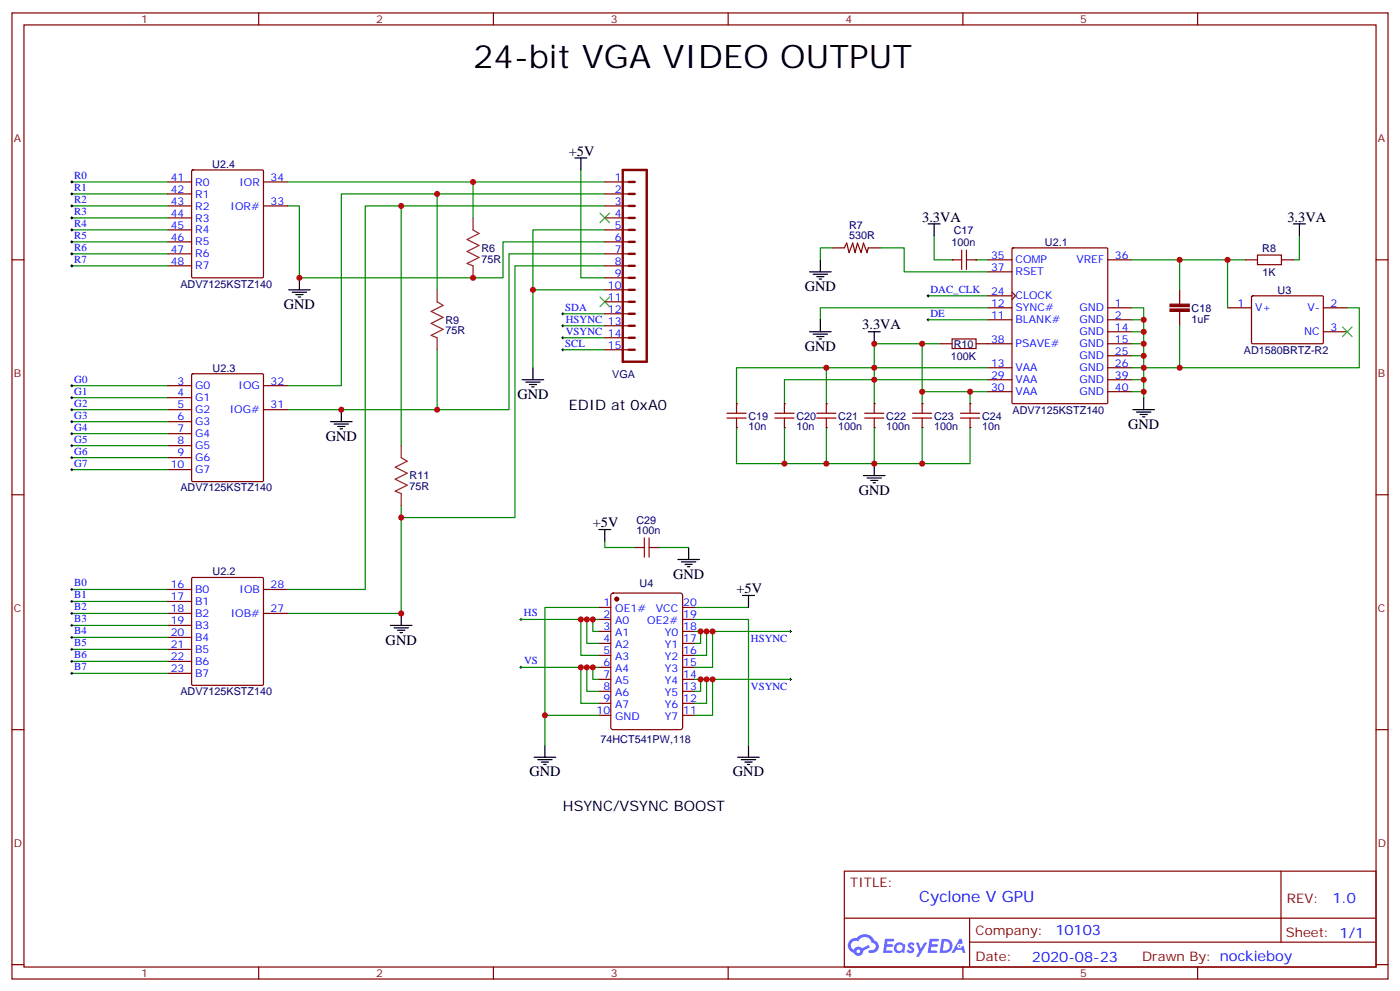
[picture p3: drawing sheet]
<svg xmlns="http://www.w3.org/2000/svg" width="412mm" height="292mm" viewBox="0 0 412 292" stroke-linecap="round" stroke-linejoin="round" font-family="sans-serif">
<g fill="none" stroke="#870000" stroke-width=".35">
<path d="M3.5 3.8h405.4v284.3h-405.4zM7.1 7.3h398.2v277.3h-398.2zM76.2 3.8v3.5M145.3 3.8v3.5M214.5 3.8v3.5M283.6 3.8v3.5M352.8 3.8v3.5M3.5 76.5h3.6M405.3 76.5h3.6M3.5 145.6h3.6M405.3 145.6h3.6M3.5 214.8h3.6"/>
<path d="M405.3 214.8h3.6M248.7 256.4h156.6v28.2h-156.6zM377.3 256.4v20.9M248.7 270.2h156.5M285.6 277.3h119.6M285.6 270.2v14.2M3.5 283.9h3.6M76.2 284.6v3.5M145.3 284.6v3.5M214.5 284.6v3.5M283.6 284.6v3.5M352.8 284.6v3.5"/>
<path d="M405.3 283.9h3.6"/>
</g>
<g fill="#5487ff">
<path d="M267.7 277.6a1.22 1.22 0 0 1 1.7 .2l-.4 .6a.47 .47 0 0 0-.3-.4 .47 .47 0 0 0-.5 .2l.1 .2a1.14 1.14 0 0 1 .8 1.8 1.14 1.14 0 0 1-1.9 0l-.2-.2 .5-.6 .7 .5a.29 .29 0 0 0 .3-.3 .29 .29 0 0 0-.2-.3 1.04 1.04 0 0 1-.6-1.7z"/>
<path d="M260.7 276.3h2.4l.3 .2-.2 .5-1.8 .1-.1 .8h1.5l.3 .4-.3 .4h-1.6l-.2 1.1h1.7l.2 .3-.2 .3-2.6 .1z"/>
<path d="M273.8 276.3h2.4l.3 .2-.1 .5-1.8 .1-.2 .8h1.6l.3 .4-.4 .4h-1.6l-.1 1.1h1.7l.2 .3-.2 .3-2.6 .1z"/>
<path d="M282.6 276.3h.7l.3 1.3-.6 .3a.69 .69 0 0 0-1 .3 .69 .69 0 0 0 .4 .9 .69 .69 0 0 0 .9-.6l.5-.2 .6 2.2h-.8l-.2-.9h-1.8l-.5 .9h-.8z"/>
<path d="M269.8 277.4h.8l.6 1.8 1.1-1.8h.9l-2.6 4.2h-.8l.9-1.5z"/>
<path d="M277.4 276.3l-.6 4.2h1.3a2.11 2.11 0 0 0 2.5-2.1 2.11 2.11 0 0 0-2.5-2.1zM278.1 277.1a1.39 1.39 0 0 1 1.7 1.4 1.39 1.39 0 0 1-1.8 1.3h-.3z"/>
<path d="M263.7 277.9a1.54 1.54 0 0 0-.1 2.2 1.54 1.54 0 0 0 2.2 .1l.6 .3 .3-2.3-.2-.3h-.4a1.49 1.49 0 0 0-2.4 0zM264 278.9a.94 .94 0 0 1 1.8 0 .94 .94 0 0 1-1.8 0z"/>
<path d="M250.4 276.7a2.18 2.18 0 0 0 1.1 3.7 1.44 1.44 0 0 0 1.6 .9 1.44 1.44 0 0 0 1.2-1.4l2-1.1-.5-.7-1.9 1a1.47 1.47 0 0 0-2.4 .4 1.39 1.39 0 0 1-.7-1.9 1.39 1.39 0 0 1 2-.5 2.12 2.12 0 0 1 2.2-1.3 2.12 2.12 0 0 1 1.9 1.7 1.14 1.14 0 0 1 1.1 1.4 1.14 1.14 0 0 1-1.7 .7 .43 .43 0 0 0-.5 .4 .43 .43 0 0 0 .4 .5 1.98 1.98 0 0 0 2.5-1.2 1.98 1.98 0 0 0-1.2-2.6 3.1 3.1 0 0 0-5.3-.6l-.9 .1zM252.3 280a.55 .55 0 0 1 1.1 0 .55 .55 0 0 1-1.1 0z"/>
<circle cx="282.6" cy="278.4" r=".26"/>
</g>
<g fill="none" stroke="#000" stroke-width=".29">
<path d="M20.8 53.6h.7M20.8 57.1h.7M21.2 53.2v.7M21.2 56.7v.7M20.8 60.6h.7M20.8 64.1h.7M20.8 67.7h.7M20.8 71.2h.7M20.8 74.7h.7M20.8 78.2h.7M21.2 60.3v.7M21.2 63.8v.7"/>
<path d="M21.2 67.3v.7M21.2 70.8v.7M21.2 74.4v.7M21.2 77.9v.7M165.5 92.4h.7M165.5 99.4h.7M165.5 95.9h.7M165.8 92v.7M165.8 95.5v.7M165.8 99.1v.7M273 94.1h.8M273 87.1h.8"/>
<path d="M273.4 86.7v.7M273.4 93.8v.7M20.8 113.5h.7M20.8 117.1h.7M21.2 113.2v.7M21.2 116.7v.7M165.5 102.9h.7M165.8 102.6v.7M20.8 120.6h.7M20.8 124.1h.7M20.8 127.6h.7M20.8 131.2h.7"/>
<path d="M20.8 134.7h.7M20.8 138.2h.7M21.2 120.2v.7M21.2 123.8v.7M21.2 127.3v.7M21.2 130.8v.7M21.2 134.3v.7M21.2 137.9v.7M20.8 173.5h.7M20.8 177h.7M21.2 173.1v.7M21.2 176.7v.7"/>
<path d="M20.8 180.6h.7M20.8 184.1h.7M20.8 187.6h.7M20.8 191.1h.7M20.8 194.7h.7M20.8 198.2h.7M21.2 180.2v.7M21.2 183.7v.7M21.2 187.3v.7M21.2 190.8v.7M21.2 194.3v.7M21.2 197.8v.7"/>
<path d="M153.1 196.4h.7M153.1 182.3h.7M153.5 182v.7M153.5 196.1v.7M232.5 200h.7M232.5 185.8h.7M232.8 185.5v.7M232.8 199.6v.7"/>
</g>
<g fill="none" stroke="#008700" stroke-width=".35">
<path d="M21.2 57.1h28.2M21.2 53.6h28.2M84.7 53.6h93.5M128.8 57.1v28.2M139.3 53.6v10.5M171.1 50v31.8h7.1M178.2 57.1h-77.7v56.4h-15.8M21.2 60.6h28.2M21.2 64.1h28.2M21.2 67.7h28.2M21.2 71.2h28.2M21.2 74.7h28.2"/>
<path d="M21.2 78.2h28.2M84.7 60.6h3.5v21.2h60v-10.6h30M118.2 60.6v70.6M178.2 78.2h-26.5v74.1h-33.5M178.2 74.7h-28.3v45.9h-21.1M178.2 60.6h-70.6v112.9h-22.9M178.2 67.7h-21.2v40.5M245.2 73h-3.5v3.5M259.3 73h7v7h24.7M275.2 69.4v7.1h5.3M287.5 76.5h3.5M333.4 76.5h33.5"/>
<path d="M347.5 76.5v8.8M361.6 76.5v14.1M382.8 69.4v7.1h-1.8M157 85.3h21.2M165.8 92.4h12.4M165.8 99.4h12.4M165.8 95.9h12.4M273.4 87.1h17.6M273.4 94.1h17.6M291 90.6h-49.3v3.5M333.4 90.6h3.5v26.5M333.4 94.1h3.5"/>
<path d="M333.4 97.6h3.5M347.5 95.9v12.3M396.9 90.6h3.5v17.6h-67M21.2 117.1h28.2M21.2 113.5h28.2M128.8 102.9v17.7h-44.1M165.8 102.9h12.4M243.4 108.2h-26.4v10.6M271.6 118.8v-3.5h14.2v3.5M271.6 101.2v14.1M276.9 101.2h-19.4v10.6h-26.4v7M285.8 115.3h5.2"/>
<path d="M291 111.8h-33.5v7M291 108.2h-47.6v10.6M333.4 115.3h3.5M333.4 111.8h3.5M333.4 104.7h3.5M333.4 101.2h3.5M21.2 138.2h28.2M21.2 134.7h28.2M21.2 120.6h28.2M21.2 131.2h28.2M21.2 127.6h28.2M21.2 124.1h28.2"/>
<path d="M217 125.9v10.6h26.4M231.1 125.9v10.6M243.4 125.9v10.6h28.2v-10.6M257.5 125.9v10.6M285.8 125.9v10.6h-14.2M118.2 148.8v31.8h-33.5M21.2 177h28.2M21.2 173.5h28.2M176.4 178.8h-15.9v31.7M204.6 178.8h15.9M21.2 184.1h28.2M21.2 198.2h28.2"/>
<path d="M21.2 194.7h28.2M21.2 180.6h28.2M21.2 191.1h28.2M21.2 187.6h28.2M153.5 196.4h22.9M153.5 182.3h22.9M171.1 196.4v10.6h5.3M171.1 182.3v10.6h5.3M172.9 196.4v7.1h3.5M172.9 182.3v7.1h3.5M174.6 196.4v3.6h1.8M174.6 182.3v3.5h1.8"/>
<path d="M204.6 182.3h15.9v37.1M204.6 200h28.2M204.6 185.8h28.2M206.4 185.8v3.6h-1.8M206.4 200v3.5h-1.8M208.1 185.8v7.1h-3.5M208.1 200v7h-3.5M209.9 185.8v10.6h-5.3M209.9 200v10.5h-5.3M176.4 210.5h-15.9v8.9"/>
</g>
<g fill="none" stroke="#000" stroke-width=".35">
<path d="M169.3 46.5h3.6M171.1 46.5v3.5M241.7 76.5v3.5M273.4 65.9h3.5M275.2 65.9v3.5M381 65.9h3.5M382.8 65.9v3.5M85 85.3h6.4M86.1 86h4.2M87.1 86.7h2.2M87.8 87.4h.7M88.2 81.8v3.5"/>
<path d="M238.5 97.6h6.3M238.5 80h6.3M239.5 98.4h4.3M239.5 80.7h4.3M240.6 99.1h2.1M240.6 81.4h2.1M241.3 99.8h.7M241.3 82.1h.7M241.7 94.1v3.5M255.8 97.6h3.5M257.5 97.6v3.6M153.8 111.8h6.4"/>
<path d="M154.9 112.5h4.2M155.9 113.2h2.1M156.6 113.9h.7M157 108.2v3.6M336.9 117.1v3.5M97.4 124.1h6.3M98.4 124.8h4.3M99.5 125.5h2.1M100.2 126.2h.7M100.5 120.6v3.5M254.4 140h6.3M257.5 136.5v3.5"/>
<path d="M333.7 120.6h6.4M334.8 121.3h4.2M335.8 122h2.2M336.5 122.7h.8M255.4 140.7h4.2M256.5 141.4h2.1M257.2 142.1h.7M218.7 175.3h3.5M220.5 175.3v3.5M115 184.1h6.4M116.1 184.8h4.2M117.1 185.5h2.1"/>
<path d="M117.8 186.2h.7M118.2 180.6v3.5M160.5 219.4v3.5M220.5 219.4v3.5M157.3 222.9h6.4M158.4 223.6h4.2M159.5 224.3h2.1M160.2 225h.7M217.3 222.9h6.4M218.4 223.6h4.2M219.4 224.3h2.1M220.1 225h.7"/>
</g>
<path d="M139.3 64.1v3.6l1.8 1-3.5 1.8 3.5 1.7-3.5 1.8 3.5 1.8-3.5 1.7 1.7 .7v3.6M128.8 85.3v3.5l1.7 1.1-3.5 1.8 3.5 1.7-3.5 1.8 3.5 1.7-3.5 1.8 1.8 .7v3.5M118.2 131.2v3.5l1.7 1-3.5 1.8 3.5 1.8-3.5 1.7 3.5 1.8-3.5 1.8 1.8 .7v3.5" fill="none" stroke="#8c2424" stroke-width=".35"/>
<g fill="none" stroke="#870000" stroke-width=".35">
<path d="M49.4 53.6h7M49.4 57.1h7M56.5 50.2l.3-.2h20.5l.3 .2v31.2l-.2 .3-20.6 .1-.3-.2zM77.6 53.6h7.1M178.2 53.6h7M178.2 57.1h7M49.4 60.6h7M49.4 64.1h7M49.4 67.7h7M49.4 71.2h7M49.4 74.7h7M49.4 78.2h7"/>
<path d="M77.6 60.6h7.1M178.2 60.6h7M178.2 64.1h7M178.2 67.7h7M178.2 71.2h7M178.2 74.7h7M178.2 78.2h7M245.2 73h3.5l.7-1.5 .7 2.9 1.1-2.9 .7 2.9 .7-2.9 1 2.9 .8-2.9 1 2.9 .4-1.4h3.5M291 76.5h7.1M298.2 73.1l.2-.1h27.6l.3 .1v45.4l-.2 .3h-27.7l-.3-.2zM326.3 76.5h7.1M178.2 81.8h7"/>
<path d="M178.2 85.3h7M178.2 88.8h7M178.2 92.4h7M178.2 95.9h7M178.2 99.4h7M291 94.1h7.1M291 90.6h7.1M291 87.1h7.1M291 80h7.1M298.1 86l1.1 1.1-1.1 1M326.3 94.1h7.1M326.3 90.6h7.1"/>
<path d="M326.3 97.6h7.1M347.5 85.3v4.2M347.5 91.7v4.2M361.6 90.6h7.1M368.7 87.2l.3-.1h20.6l.2 .3v13.6l-.3 .2-20.7-.1-.1-.3zM389.8 90.6h7.1M389.8 97.6h7.1M49.4 113.5h7M49.4 117.1h7M56.5 110.2l.3-.2h20.5l.3 .2v31.2l-.2 .3h-20.6l-.3-.1zM77.6 113.5h7.1M178.2 102.9h7"/>
<path d="M291 101.2h7.1M291 108.2h7.1M291 111.8h7.1M291 115.3h7.1M326.3 101.2h7.1M326.3 108.2h7.1M326.3 104.7h7.1M326.3 111.8h7.1M326.3 115.3h7.1M49.4 120.6h7M49.4 124.1h7M49.4 127.6h7"/>
<path d="M49.4 131.2h7M49.4 134.7h7M49.4 138.2h7M77.6 120.6h7.1M49.4 173.5h7M49.4 177h7M56.5 170.1l.3-.1h20.5l.3 .1v31.3l-.2 .3h-20.6l-.3-.2zM77.6 173.5h7.1M176.4 178.8h3.5M180.2 174.8l.4-.2h19.8l.6 .4 .1 39.1-.5 .6-20 .1-.6-.5-.1-39zM201.1 178.8h3.5M49.4 180.6h7"/>
<path d="M49.4 184.1h7M49.4 187.6h7M49.4 191.1h7M49.4 194.7h7M49.4 198.2h7M77.6 180.6h7.1M176.4 182.3h3.5M176.4 185.8h3.5M176.4 189.4h3.5M176.4 192.9h3.5M176.4 196.4h3.5M176.4 200h3.5"/>
<path d="M201.1 182.3h3.5M201.1 185.8h3.5M201.1 189.4h3.5M201.1 192.9h3.5M201.1 196.4h3.5M201.1 200h3.5M176.4 203.5h3.5M176.4 207h3.5M176.4 210.5h3.5M201.1 203.5h3.5M201.1 207h3.5M201.1 210.5h3.5"/>
</g>
<path d="M176.7 62.7l2.9 2.8M179.6 62.7l-2.9 2.8M176.7 87.4l2.9 2.8M179.6 87.4l-2.9 2.8M395.5 96.2l2.8 2.9M398.3 96.2l-2.8 2.9" fill="none" stroke="#3c3" stroke-width=".35"/>
<g fill="none" stroke="#870000" stroke-width=".71">
<path d="M183.4 50h7.1v56.5h-7.1zM185.2 57.1h1.8M185.2 53.6h1.8M185.2 60.6h1.8M185.2 67.7h1.8M185.2 64.1h1.8M185.2 78.2h1.8M185.2 74.7h1.8M185.2 71.2h1.8M185.2 85.3h1.8M185.2 81.8h1.8M185.2 95.9h1.8"/>
<path d="M185.2 92.4h1.8M185.2 88.8h1.8M185.2 99.4h1.8M185.2 102.9h1.8"/>
</g>
<g fill="#870000" stroke="#870000" stroke-width=".35">
<path d="M344.7 90.9h5.6v.8h-5.6z"/>
<path d="M344.7 89.5h5.6v.7h-5.6z"/>
<circle cx="181.7" cy="176.3" r=".53"/>
</g>
<path d="M191.2 161.1h2.8" fill="none" stroke="#a10000" stroke-width=".35"/>
<circle cx="187" cy="161.1" r=".18" fill="#870000"/>
<path d="M189.8 158.3v5.7M187 161.1h2.8" fill="none" stroke="#a10000" stroke-width=".35"/>
<circle cx="194" cy="161.1" r=".18" fill="#870000"/>
<path d="M217 123v2.9M191.2 158.3v5.7" fill="none" stroke="#a10000" stroke-width=".35"/>
<path d="M176.4 155.9h3.5M178.2 155.9v3.5M199.7 164.7h6.3M200.7 165.4h4.3M201.8 166.1h2.1M202.5 166.8h.7M202.8 161.1v3.6" fill="none" stroke="#000" stroke-width=".35"/>
<path d="M178.2 159.4v1.7h8.8M194 161.1h8.8" fill="none" stroke="#008700" stroke-width=".35"/>
<circle cx="217" cy="118.8" r=".18" fill="#870000"/>
<path d="M217 118.8v2.8M214.1 121.6h5.7" fill="none" stroke="#a10000" stroke-width=".35"/>
<circle cx="217" cy="125.9" r=".18" fill="#870000"/>
<path d="M214.1 123h5.7M231.1 123v2.9" fill="none" stroke="#a10000" stroke-width=".35"/>
<circle cx="231.1" cy="118.8" r=".18" fill="#870000"/>
<path d="M231.1 118.8v2.8M228.2 121.6h5.7" fill="none" stroke="#a10000" stroke-width=".35"/>
<circle cx="231.1" cy="125.9" r=".18" fill="#870000"/>
<path d="M228.2 123h5.7M285.8 123v2.9" fill="none" stroke="#a10000" stroke-width=".35"/>
<circle cx="285.8" cy="118.8" r=".18" fill="#870000"/>
<path d="M285.8 118.8v2.8M282.9 121.6h5.7" fill="none" stroke="#a10000" stroke-width=".35"/>
<circle cx="285.8" cy="125.9" r=".18" fill="#870000"/>
<path d="M243.4 123v2.9M282.9 123h5.7" fill="none" stroke="#a10000" stroke-width=".35"/>
<circle cx="243.4" cy="118.8" r=".18" fill="#870000"/>
<path d="M243.4 118.8v2.8M240.6 121.6h5.6" fill="none" stroke="#a10000" stroke-width=".35"/>
<circle cx="243.4" cy="125.9" r=".18" fill="#870000"/>
<path d="M240.6 123h5.6M257.5 123v2.9" fill="none" stroke="#a10000" stroke-width=".35"/>
<circle cx="257.5" cy="118.8" r=".18" fill="#870000"/>
<path d="M257.5 118.8v2.8M254.7 121.6h5.6" fill="none" stroke="#a10000" stroke-width=".35"/>
<circle cx="257.5" cy="125.9" r=".18" fill="#870000"/>
<path d="M254.7 123h5.6M271.6 123v2.9" fill="none" stroke="#a10000" stroke-width=".35"/>
<circle cx="271.6" cy="118.8" r=".18" fill="#870000"/>
<path d="M271.6 118.8v2.8M268.8 121.6h5.7" fill="none" stroke="#a10000" stroke-width=".35"/>
<circle cx="271.6" cy="125.9" r=".18" fill="#870000"/>
<path d="M284.7 76.5h2.8M268.8 123h5.7" fill="none" stroke="#a10000" stroke-width=".35"/>
<circle cx="280.5" cy="76.5" r=".18" fill="#870000"/>
<path d="M280.5 76.5h2.8M283.3 73.7v5.6" fill="none" stroke="#a10000" stroke-width=".35"/>
<circle cx="287.5" cy="76.5" r=".18" fill="#870000"/>
<path d="M284.7 73.7v5.6" fill="none" stroke="#a10000" stroke-width=".35"/>
<path d="M366.9 76.5h3.5M370.4 75.1h7.1v2.8h-7.1zM377.5 76.5h3.5M280.5 99.8h7v2.8h-7zM276.9 101.2h3.6M287.5 101.2h3.5" fill="none" stroke="#870000" stroke-width=".35"/>
<g fill="#c00">
<circle cx="88.2" cy="81.8" r=".88"/>
<circle cx="118.2" cy="180.6" r=".88"/>
<circle cx="118.2" cy="152.3" r=".88"/>
<circle cx="118.2" cy="60.6" r=".88"/>
<circle cx="128.8" cy="120.6" r=".88"/>
<circle cx="271.6" cy="115.3" r=".88"/>
<circle cx="271.6" cy="101.2" r=".88"/>
<circle cx="257.5" cy="101.2" r=".88"/>
<circle cx="257.5" cy="108.2" r=".88"/>
<circle cx="271.6" cy="136.5" r=".88"/>
<circle cx="361.6" cy="76.5" r=".88"/>
<circle cx="171.1" cy="196.4" r=".88"/>
<circle cx="174.6" cy="196.4" r=".88"/>
<circle cx="171.1" cy="182.3" r=".88"/>
<circle cx="174.6" cy="182.3" r=".88"/>
<circle cx="208.1" cy="185.8" r=".88"/>
<circle cx="209.9" cy="200" r=".88"/>
<circle cx="206.4" cy="200" r=".88"/>
<circle cx="160.5" cy="210.5" r=".88"/>
<circle cx="208.1" cy="200" r=".88"/>
<circle cx="206.4" cy="185.8" r=".88"/>
<circle cx="209.9" cy="185.8" r=".88"/>
<circle cx="172.9" cy="182.3" r=".88"/>
<circle cx="172.9" cy="196.4" r=".88"/>
<circle cx="157" cy="85.3" r=".88"/>
<circle cx="128.8" cy="57.1" r=".88"/>
<circle cx="243.4" cy="108.2" r=".88"/>
<circle cx="336.9" cy="94.1" r=".88"/>
<circle cx="336.9" cy="101.2" r=".88"/>
<circle cx="336.9" cy="108.2" r=".88"/>
<circle cx="336.9" cy="115.3" r=".88"/>
<circle cx="336.9" cy="111.8" r=".88"/>
<circle cx="336.9" cy="104.7" r=".88"/>
<circle cx="336.9" cy="97.6" r=".88"/>
<circle cx="257.5" cy="111.8" r=".88"/>
<circle cx="139.3" cy="53.6" r=".88"/>
<circle cx="257.5" cy="136.5" r=".88"/>
<circle cx="347.5" cy="76.5" r=".88"/>
<circle cx="347.5" cy="108.2" r=".88"/>
<circle cx="231.1" cy="136.5" r=".88"/>
<circle cx="285.8" cy="115.3" r=".88"/>
<circle cx="243.4" cy="136.5" r=".88"/>
<circle cx="139.3" cy="81.8" r=".88"/>
<circle cx="100.5" cy="120.6" r=".88"/>
</g>
<text font-size="9.5" x="139.3" y="20">24-bit VGA VIDEO OUTPUT</text>
<text font-size="4.6" fill="#00f" x="270.8" y="265.4">Cyclone V GPU</text>
<g font-size="4.2">
<text x="167.6" y="45.8">+5V</text>
<text x="271.6" y="65.2">3.3VA</text>
<text x="379.2" y="65.2">3.3VA</text>
<text x="237.1" y="85.7">GND</text>
<text x="83.6" y="90.9">GND</text>
<text x="254" y="96.9">3.3VA</text>
<text x="237.1" y="103.3">GND</text>
<text x="152.4" y="117.4">GND</text>
<text x="167.6" y="120.6">EDID at 0xA0</text>
<text x="96" y="129.8">GND</text>
<text x="332.3" y="126.2">GND</text>
<text x="252.9" y="145.6">GND</text>
<text x="174.6" y="155.2">+5V</text>
<text x="198.3" y="170.3">GND</text>
<text x="217" y="174.6">+5V</text>
<text x="113.6" y="189.7">GND</text>
<text x="155.9" y="228.5">GND</text>
<text x="215.9" y="228.5">GND</text>
<text x="165.8" y="238.8">HSYNC/VSYNC BOOST</text>
</g>
<g font-size="4.2" fill="#00f">
<text x="392.5" y="265.7">1.0</text>
<text x="310.9" y="275.2">10103</text>
<text x="304" y="283">2020-08-23</text>
</g>
<g font-size="3.9" fill="#800">
<text x="250.5" y="261">TITLE:</text>
<text x="379.1" y="265.7">REV:</text>
<text x="287.4" y="275.2">Company:</text>
<text x="378.7" y="275.8">Sheet: 1/1</text>
<text x="287.4" y="282.9">Date:</text>
<text x="336.4" y="282.9">Drawn By: nockieboy</text>
</g>
<g font-size="3.2" fill="#800">
<text x="41.6" y="6.8">1</text>
<text x="110.8" y="6.8">2</text>
<text x="179.9" y="6.8">3</text>
<text x="249.1" y="6.8">4</text>
<text x="318.2" y="6.8">5</text>
<text x="4.1" y="41.9">A</text>
<text x="405.9" y="41.9">A</text>
<text x="4.1" y="111.1">B</text>
<text x="405.9" y="111.1">B</text>
<text x="4.1" y="180.2">C</text>
<text x="405.9" y="180.2">C</text>
<text x="4.1" y="249.3">D</text>
<text x="405.9" y="249.3">D</text>
<text x="41.6" y="287.6">1</text>
<text x="110.8" y="287.6">2</text>
<text x="179.9" y="287.6">3</text>
<text x="249.1" y="287.6">4</text>
<text x="318.2" y="287.6">5</text>
</g>
<g font-size="3.2" fill="#00f">
<text x="21.9" y="52.7">R0</text>
<text x="50.3" y="53.2">41</text>
<text x="79.7" y="53.2">34</text>
<text x="181.1" y="53.2">1</text>
<text x="21.9" y="59.7">R2</text>
<text x="21.9" y="56.2">R1</text>
<text x="50.3" y="56.7">42</text>
<text x="57.5" y="54.6">R0</text>
<text x="57.5" y="58.1">R1</text>
<text x="70.5" y="54.6">IOR</text>
<text x="181.1" y="56.7">2</text>
<text x="21.9" y="63.3">R3</text>
<text x="50.3" y="60.3">43</text>
<text x="50.3" y="63.8">44</text>
<text x="57.5" y="61.7">R2</text>
<text x="57.5" y="65.2">R3</text>
<text x="67.9" y="61.7">IOR#</text>
<text x="79.7" y="60.3">33</text>
<text x="181.1" y="60.3">3</text>
<text x="181.1" y="63.8">4</text>
<text x="21.9" y="66.8">R4</text>
<text x="21.9" y="70.3">R5</text>
<text x="50.3" y="67.3">45</text>
<text x="50.3" y="70.8">46</text>
<text x="57.5" y="68.7">R4</text>
<text x="181.1" y="67.3">5</text>
<text x="181.1" y="70.8">6</text>
<text x="21.9" y="73.8">R6</text>
<text x="21.9" y="77.4">R7</text>
<text x="50.3" y="74.4">47</text>
<text x="50.3" y="77.9">48</text>
<text x="57.5" y="72.2">R5</text>
<text x="57.5" y="75.8">R6</text>
<text x="181.1" y="74.4">7</text>
<text x="181.1" y="77.9">8</text>
<text x="291.9" y="76.1">35</text>
<text x="299.2" y="77.5">COMP</text>
<text x="317.1" y="77.5">VREF</text>
<text x="328.4" y="76.1">36</text>
<text x="57.5" y="79.3">R7</text>
<text x="181.1" y="81.4">9</text>
<text x="291.9" y="79.7">37</text>
<text x="299.2" y="81.1">RSET</text>
<text x="179.1" y="84.9">10</text>
<text x="179.1" y="88.5">11</text>
<text x="274.1" y="86.2">DAC_CLK</text>
<text x="291.9" y="86.7">24</text>
<text x="299.2" y="88.1">CLOCK</text>
<text x="166.5" y="91.5">SDA</text>
<text x="166.7" y="95">HSYNC 13</text>
<text x="179.1" y="92">12</text>
<text x="274.1" y="93.2">DE</text>
<text x="291.9" y="93.8">11</text>
<text x="291.9" y="90.2">12</text>
<text x="299.2" y="95.2">BLANK#</text>
<text x="299.2" y="91.7">SYNC#</text>
<text x="318" y="91.7">GND</text>
<text x="318" y="95.2">GND</text>
<text x="328.4" y="90.2">1</text>
<text x="328.4" y="93.8">2</text>
<text x="364.5" y="90.2">1</text>
<text x="369.7" y="91.7">V+</text>
<text x="385.2" y="91.7">V-</text>
<text x="391.9" y="90.2">2</text>
<text x="166.7" y="98.5">VSYNC 14</text>
<text x="291.9" y="100.8">38</text>
<text x="318" y="98.7">GND</text>
<text x="328.4" y="97.3">14</text>
<text x="328.4" y="100.8">15</text>
<text x="384.2" y="98.7">NC</text>
<text x="391.9" y="97.3">3</text>
<text x="166.5" y="102.1">SCL</text>
<text x="179.1" y="102.6">15</text>
<text x="291.9" y="107.9">13</text>
<text x="299.2" y="102.2">PSAVE#</text>
<text x="318" y="102.2">GND</text>
<text x="318" y="105.8">GND</text>
<text x="328.4" y="104.4">25</text>
<text x="328.4" y="107.9">26</text>
<text x="21.9" y="112.6">G0</text>
<text x="52.3" y="113.2">3</text>
<text x="79.7" y="113.2">32</text>
<text x="291.9" y="111.4">29</text>
<text x="299.2" y="109.3">VAA</text>
<text x="299.2" y="112.8">VAA</text>
<text x="318" y="109.3">GND</text>
<text x="318" y="112.8">GND</text>
<text x="328.4" y="111.4">39</text>
<text x="21.9" y="119.7">G2</text>
<text x="21.9" y="116.2">G1</text>
<text x="52.3" y="116.7">4</text>
<text x="57.5" y="114.6">G0</text>
<text x="57.5" y="118.1">G1</text>
<text x="70.3" y="114.6">IOG</text>
<text x="291.9" y="114.9">30</text>
<text x="299.2" y="116.3">VAA</text>
<text x="318" y="116.3">GND</text>
<text x="328.4" y="114.9">40</text>
<text x="21.9" y="123.2">G3</text>
<text x="52.3" y="120.2">5</text>
<text x="52.3" y="123.8">6</text>
<text x="57.5" y="121.6">G2</text>
<text x="57.5" y="125.2">G3</text>
<text x="67.7" y="121.6">IOG#</text>
<text x="79.7" y="120.2">31</text>
<text x="21.9" y="126.8">G4</text>
<text x="21.9" y="130.3">G5</text>
<text x="52.3" y="127.3">7</text>
<text x="52.3" y="130.8">8</text>
<text x="57.5" y="128.7">G4</text>
<text x="21.9" y="133.8">G6</text>
<text x="21.9" y="137.3">G7</text>
<text x="50.3" y="137.9">10</text>
<text x="52.3" y="134.3">9</text>
<text x="57.5" y="132.2">G5</text>
<text x="57.5" y="135.7">G6</text>
<text x="57.5" y="139.3">G7</text>
<text x="21.9" y="172.6">B0</text>
<text x="50.3" y="173.1">16</text>
<text x="79.7" y="173.1">28</text>
<text x="21.9" y="179.7">B2</text>
<text x="21.9" y="176.1">B1</text>
<text x="50.3" y="176.7">17</text>
<text x="57.5" y="174.6">B0</text>
<text x="57.5" y="178.1">B1</text>
<text x="70.5" y="174.6">IOB</text>
<text x="177.7" y="178.4">1</text>
<text x="201.3" y="178.4">20</text>
<text x="21.9" y="183.2">B3</text>
<text x="50.3" y="180.2">18</text>
<text x="50.3" y="183.7">19</text>
<text x="57.5" y="181.6">B2</text>
<text x="57.5" y="185.1">B3</text>
<text x="67.9" y="181.6">IOB#</text>
<text x="79.7" y="180.2">27</text>
<text x="154.3" y="181.4">HS</text>
<text x="177.7" y="182">2</text>
<text x="177.7" y="185.5">3</text>
<text x="181.2" y="180.2">OE1#</text>
<text x="181.2" y="183.7">A0</text>
<text x="190.7" y="183.7">OE2#</text>
<text x="193.2" y="180.2">VCC</text>
<text x="201.3" y="185.5">18</text>
<text x="201.3" y="182">19</text>
<text x="21.9" y="186.7">B4</text>
<text x="21.9" y="190.3">B5</text>
<text x="50.3" y="187.3">20</text>
<text x="50.3" y="190.8">21</text>
<text x="57.5" y="188.7">B4</text>
<text x="177.7" y="189">4</text>
<text x="181.2" y="187.3">A1</text>
<text x="181.2" y="190.8">A2</text>
<text x="195.8" y="190.8">Y1</text>
<text x="195.8" y="187.3">Y0</text>
<text x="201.3" y="189">17</text>
<text x="221.2" y="189">HSYNC</text>
<text x="21.9" y="193.8">B6</text>
<text x="21.9" y="197.3">B7</text>
<text x="50.3" y="194.3">22</text>
<text x="50.3" y="197.8">23</text>
<text x="57.5" y="192.2">B5</text>
<text x="57.5" y="195.7">B6</text>
<text x="154.4" y="195.5">VS</text>
<text x="177.7" y="192.5">5</text>
<text x="177.7" y="196.1">6</text>
<text x="181.2" y="194.3">A3</text>
<text x="181.2" y="197.8">A4</text>
<text x="195.8" y="197.8">Y3</text>
<text x="195.8" y="194.3">Y2</text>
<text x="201.3" y="196.1">15</text>
<text x="201.3" y="192.5">16</text>
<text x="57.5" y="199.2">B7</text>
<text x="177.7" y="199.6">7</text>
<text x="177.7" y="203.1">8</text>
<text x="181.2" y="201.4">A5</text>
<text x="195.8" y="201.4">Y4</text>
<text x="201.3" y="203.1">13</text>
<text x="201.3" y="199.6">14</text>
<text x="221.2" y="203.1">VSYNC</text>
<text x="177.7" y="206.7">9</text>
<text x="181.2" y="204.9">A6</text>
<text x="181.2" y="208.4">A7</text>
<text x="195.8" y="208.4">Y6</text>
<text x="195.8" y="204.9">Y5</text>
<text x="201.3" y="206.7">12</text>
<text x="175.7" y="210.2">10</text>
<text x="181.2" y="211.9">GND</text>
<text x="195.8" y="211.9">Y7</text>
<text x="201.3" y="210.2">11</text>
</g>
<g font-size="3.2" fill="#000080">
<text x="62.5" y="49.4">U2.4</text>
<text x="250.1" y="70.5">530R</text>
<text x="250.1" y="67.3">R7</text>
<text x="281" y="68.8">C17</text>
<text x="141.8" y="77.3">75R</text>
<text x="141.8" y="74.1">R6</text>
<text x="280.3" y="72.3">100n</text>
<text x="307.8" y="72.3">U2.1</text>
<text x="371.8" y="74.1">R8</text>
<text x="371.9" y="81.2">1K</text>
<text x="53.2" y="84.7">ADV7125KSTZ140</text>
<text x="376.3" y="86.5">U3</text>
<text x="131.2" y="95.2">R9</text>
<text x="351" y="95">1uF</text>
<text x="351" y="91.7">C18</text>
<text x="131.2" y="98.4">75R</text>
<text x="280.1" y="105.9">100K</text>
<text x="281" y="102.4">R10</text>
<text x="366.4" y="104.1">AD1580BRTZ-R2</text>
<text x="62.6" y="109.4">U2.3</text>
<text x="180.3" y="111.1">VGA</text>
<text x="220.5" y="123.5">C19</text>
<text x="234.6" y="123.5">C20</text>
<text x="246.9" y="123.5">C21</text>
<text x="261.1" y="123.5">C22</text>
<text x="275.2" y="123.5">C23</text>
<text x="289.3" y="123.5">C24</text>
<text x="298.3" y="121.7">ADV7125KSTZ140</text>
<text x="220.5" y="126.6">10n</text>
<text x="234.6" y="126.6">10n</text>
<text x="246.9" y="126.6">100n</text>
<text x="261.1" y="126.6">100n</text>
<text x="275.2" y="126.6">100n</text>
<text x="289.3" y="126.6">10n</text>
<text x="120.6" y="141.1">R11</text>
<text x="53.2" y="144.6">ADV7125KSTZ140</text>
<text x="120.6" y="144.3">75R</text>
<text x="187.5" y="154.1">C29</text>
<text x="187.5" y="157.3">100n</text>
<text x="62.6" y="169.3">U2.2</text>
<text x="188.4" y="172.9">U4</text>
<text x="53.2" y="204.6">ADV7125KSTZ140</text>
<text x="176.9" y="218.7">74HCT541PW,118</text>
</g>
</svg>
